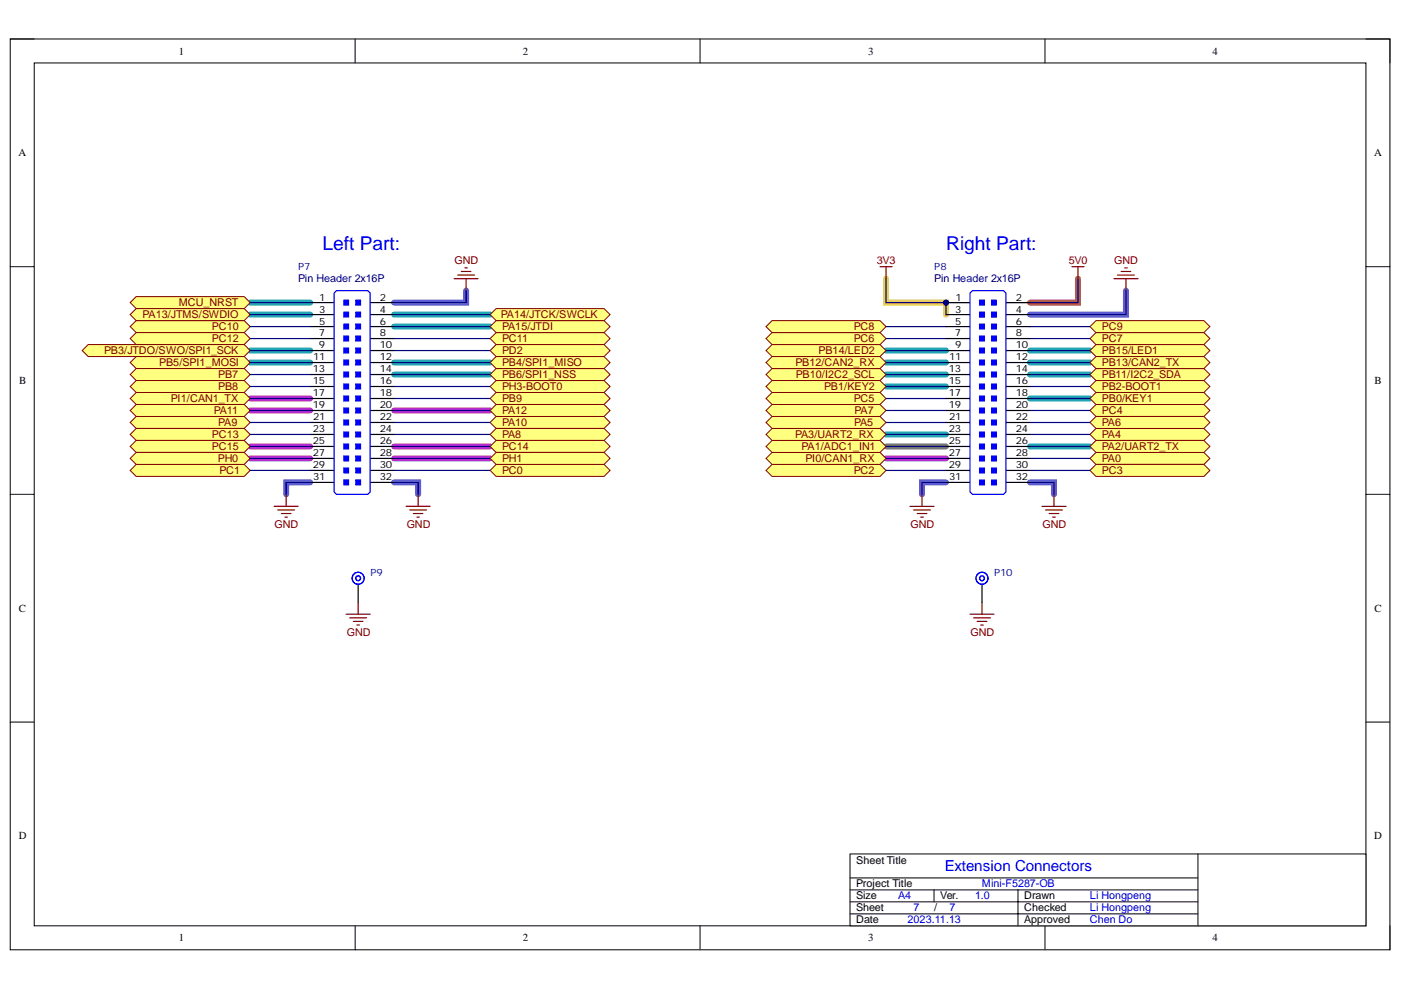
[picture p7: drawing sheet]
<svg xmlns="http://www.w3.org/2000/svg" width="297mm" height="210mm" viewBox="0 0 297 210" stroke-linecap="round" stroke-linejoin="round" font-family="sans-serif">
<path d="M2.2 8.3h292.5v193.1h-292.5z" fill="none" stroke="#000" stroke-width=".21"/>
<path d="M7.3 13.3h282.3v183h-282.3z" fill-rule="evenodd" fill="#fff"/>
<g fill="none" stroke="#000" stroke-width=".21">
<path d="M2.2 8.3h5.1M7.3 13.3h282.3v183h-282.3zM75.3 8.3v5M148.4 8.3v5M221.6 8.3v5M289.6 8.3h5.1v5M2.2 56.5h5.1M289.6 56.5h5.1M2.2 104.8h5.1M289.6 104.8h5.1M2.2 153.1h5.1M289.6 153.1h5.1"/>
<path d="M75.3 196.3v5.1M148.4 196.3v5.1M221.6 196.3v5.1M294.7 196.3v5.1"/>
</g>
<path d="M228.5 59.1v5.1h-10.1" fill="none" stroke="#f53b57" stroke-width="1.3"/>
<path d="M53 97.2h12.8M53 94.7h12.8M53 87h12.8M53 84.5h12.8M83.6 97.2h20.3M83.6 94.7h20.3M83.6 87h20.3M187.9 97.2h12.7" fill="none" stroke="#be2edd" stroke-width="1.3"/>
<g fill="none" stroke="#22a6b3" stroke-width="1.3">
<path d="M53 76.9h12.8M53 74.3h12.8M53 66.7h12.8M53 64.2h12.8M83.6 76.9h20.3M83.6 66.7h20.3M83.6 79.4h20.3M83.6 69.2h20.3M187.9 76.9h12.7M187.9 74.3h12.7M187.9 79.4h12.7M218.4 76.9h12.7"/>
<path d="M218.4 74.3h12.7M218.4 79.4h12.7M187.9 92.1h12.7M187.9 81.9h12.7M218.4 94.7h12.7M218.4 84.5h12.7"/>
</g>
<path d="M98.8 61.6v2.6h-15.2M238.7 61.6v5.1h-20.3M65.8 102.3h-5.1v2.5M83.6 102.3h5v2.5M200.6 102.3h-5.1v2.5M218.4 102.3h5.1v2.5" fill="none" stroke="#575fcf" stroke-width="1.3"/>
<path d="M187.9 94.7h12.7" fill="none" stroke="#6ab04c" stroke-width="1.3"/>
<path d="M187.9 59.1v5.1h12.7v2.5" fill="none" stroke="#f9ca24" stroke-width="1.3"/>
<path d="M180.2 181.1h109.4v15.2h-109.4z" fill-rule="evenodd" fill="#fff"/>
<path d="M180.2 181.1h109.4v15.2h-109.4zM180.2 193.8h73.8M180.2 188.7h73.8M180.2 191.2h73.8M180.2 186.1h73.8M198 188.7v2.5M215.8 188.7v7.6M254 181.1v15.2" fill="none" stroke="#000" stroke-width=".21"/>
<path d="M163.7 88.3h22.9l1.3 1.3-1.3 1.2h-22.9l-1.3-1.2z" fill-rule="evenodd" fill="#ffff80"/>
<path d="M163.7 88.3h22.9l1.3 1.3-1.3 1.2h-22.9l-1.3-1.2z" fill="none" stroke="#800000" stroke-width=".21"/>
<path d="M163.7 98.5h22.9l1.3 1.2-1.3 1.3h-22.9l-1.3-1.3z" fill-rule="evenodd" fill="#ffff80"/>
<path d="M163.7 98.5h22.9l1.3 1.2-1.3 1.3h-22.9l-1.3-1.3z" fill="none" stroke="#800000" stroke-width=".21"/>
<path d="M162.4 97.2l1.3-1.3h22.9l1.3 1.3-1.3 1.3h-22.9z" fill-rule="evenodd" fill="#ffff80"/>
<path d="M162.4 97.2l1.3-1.3h22.9l1.3 1.3-1.3 1.3h-22.9z" fill="none" stroke="#800000" stroke-width=".21"/>
<path d="M162.4 71.8l1.3-1.3h22.9l1.3 1.3-1.3 1.3h-22.9z" fill-rule="evenodd" fill="#ffff80"/>
<path d="M162.4 71.8l1.3-1.3h22.9l1.3 1.3-1.3 1.3h-22.9z" fill="none" stroke="#800000" stroke-width=".21"/>
<path d="M163.7 83.2h22.9l1.3 1.3-1.3 1.3h-22.9l-1.3-1.3z" fill-rule="evenodd" fill="#ffff80"/>
<path d="M163.7 83.2h22.9l1.3 1.3-1.3 1.3h-22.9l-1.3-1.3z" fill="none" stroke="#800000" stroke-width=".21"/>
<path d="M162.4 87l1.3-1.2h22.9l1.3 1.2-1.3 1.3h-22.9z" fill-rule="evenodd" fill="#ffff80"/>
<path d="M162.4 87l1.3-1.2h22.9l1.3 1.2-1.3 1.3h-22.9z" fill="none" stroke="#800000" stroke-width=".21"/>
<path d="M231.1 97.2l1.3-1.3h22.9l1.2 1.3-1.2 1.3h-22.9z" fill-rule="evenodd" fill="#ffff80"/>
<path d="M231.1 97.2l1.3-1.3h22.9l1.2 1.3-1.2 1.3h-22.9z" fill="none" stroke="#800000" stroke-width=".21"/>
<path d="M231.1 92.1l1.3-1.3h22.9l1.2 1.3-1.2 1.3h-22.9z" fill-rule="evenodd" fill="#ffff80"/>
<path d="M231.1 92.1l1.3-1.3h22.9l1.2 1.3-1.2 1.3h-22.9z" fill="none" stroke="#800000" stroke-width=".21"/>
<path d="M232.4 98.5h22.9l1.2 1.2-1.2 1.3h-22.9l-1.3-1.3z" fill-rule="evenodd" fill="#ffff80"/>
<path d="M232.4 98.5h22.9l1.2 1.2-1.2 1.3h-22.9l-1.3-1.3z" fill="none" stroke="#800000" stroke-width=".21"/>
<path d="M231.1 71.8l1.3-1.3h22.9l1.2 1.3-1.2 1.3h-22.9z" fill-rule="evenodd" fill="#ffff80"/>
<path d="M231.1 71.8l1.3-1.3h22.9l1.2 1.3-1.2 1.3h-22.9z" fill="none" stroke="#800000" stroke-width=".21"/>
<path d="M231.1 87l1.3-1.2h22.9l1.2 1.2-1.2 1.3h-22.9z" fill-rule="evenodd" fill="#ffff80"/>
<path d="M231.1 87l1.3-1.2h22.9l1.2 1.2-1.2 1.3h-22.9z" fill="none" stroke="#800000" stroke-width=".21"/>
<path d="M232.4 88.3h22.9l1.2 1.3-1.2 1.2h-22.9l-1.3-1.2z" fill-rule="evenodd" fill="#ffff80"/>
<path d="M232.4 88.3h22.9l1.2 1.3-1.2 1.2h-22.9l-1.3-1.2z" fill="none" stroke="#800000" stroke-width=".21"/>
<path d="M186.6 56.5h2.5M187.9 56.5v2.6M236.2 59.1h5.1M236.9 58.3h3.6M237.7 57.6h2M238.5 56.8h.5M238.7 59.1v2.5" fill="none" stroke="#800000" stroke-width=".25"/>
<path d="M163.7 93.4h22.9l1.3 1.3-1.3 1.2h-22.9l-1.3-1.2z" fill-rule="evenodd" fill="#ffff80"/>
<path d="M163.7 93.4h22.9l1.3 1.3-1.3 1.2h-22.9l-1.3-1.2z" fill="none" stroke="#800000" stroke-width=".21"/>
<path d="M231.1 81.9l1.3-1.2h22.9l1.2 1.2-1.2 1.3h-22.9z" fill-rule="evenodd" fill="#ffff80"/>
<path d="M231.1 81.9l1.3-1.2h22.9l1.2 1.2-1.2 1.3h-22.9z" fill="none" stroke="#800000" stroke-width=".21"/>
<path d="M96.3 59.1h5.1M97 58.3h3.6M97.8 57.6h2M98.6 56.8h.5M98.8 59.1v2.5" fill="none" stroke="#800000" stroke-width=".25"/>
<path d="M27.6 64.2l1.3-1.3h22.9l1.2 1.3-1.2 1.2h-22.9z" fill-rule="evenodd" fill="#ffff80"/>
<path d="M27.6 64.2l1.3-1.3h22.9l1.2 1.3-1.2 1.2h-22.9z" fill="none" stroke="#800000" stroke-width=".21"/>
<path d="M105.2 88.3h22.9l1.2 1.3-1.2 1.2h-22.9l-1.3-1.2z" fill-rule="evenodd" fill="#ffff80"/>
<path d="M105.2 88.3h22.9l1.2 1.3-1.2 1.2h-22.9l-1.3-1.2z" fill="none" stroke="#800000" stroke-width=".21"/>
<path d="M105.2 85.8h22.9l1.2 1.2-1.2 1.3h-22.9l-1.3-1.3z" fill-rule="evenodd" fill="#ffff80"/>
<path d="M105.2 85.8h22.9l1.2 1.2-1.2 1.3h-22.9l-1.3-1.3z" fill="none" stroke="#800000" stroke-width=".21"/>
<path d="M105.2 83.2h22.9l1.2 1.3-1.2 1.3h-22.9l-1.3-1.3z" fill-rule="evenodd" fill="#ffff80"/>
<path d="M105.2 83.2h22.9l1.2 1.3-1.2 1.3h-22.9l-1.3-1.3z" fill="none" stroke="#800000" stroke-width=".21"/>
<path d="M103.9 81.9l1.3-1.2h22.9l1.2 1.2-1.2 1.3h-22.9z" fill-rule="evenodd" fill="#ffff80"/>
<path d="M103.9 81.9l1.3-1.2h22.9l1.2 1.2-1.2 1.3h-22.9z" fill="none" stroke="#800000" stroke-width=".21"/>
<path d="M103.9 71.8l1.3-1.3h22.9l1.2 1.3-1.2 1.3h-22.9z" fill-rule="evenodd" fill="#ffff80"/>
<path d="M103.9 71.8l1.3-1.3h22.9l1.2 1.3-1.2 1.3h-22.9z" fill="none" stroke="#800000" stroke-width=".21"/>
<path d="M103.9 74.3l1.3-1.2h22.9l1.2 1.2-1.2 1.3h-22.9z" fill-rule="evenodd" fill="#ffff80"/>
<path d="M103.9 74.3l1.3-1.2h22.9l1.2 1.2-1.2 1.3h-22.9z" fill="none" stroke="#800000" stroke-width=".21"/>
<path d="M28.9 88.3h22.9l1.2 1.3-1.2 1.2h-22.9l-1.3-1.2z" fill-rule="evenodd" fill="#ffff80"/>
<path d="M28.9 88.3h22.9l1.2 1.3-1.2 1.2h-22.9l-1.3-1.2z" fill="none" stroke="#800000" stroke-width=".21"/>
<path d="M28.9 85.8h22.9l1.2 1.2-1.2 1.3h-22.9l-1.3-1.3z" fill-rule="evenodd" fill="#ffff80"/>
<path d="M28.9 85.8h22.9l1.2 1.2-1.2 1.3h-22.9l-1.3-1.3z" fill="none" stroke="#800000" stroke-width=".21"/>
<path d="M28.9 83.2h22.9l1.2 1.3-1.2 1.3h-22.9l-1.3-1.3z" fill-rule="evenodd" fill="#ffff80"/>
<path d="M28.9 83.2h22.9l1.2 1.3-1.2 1.3h-22.9l-1.3-1.3z" fill="none" stroke="#800000" stroke-width=".21"/>
<path d="M27.6 69.2l1.3-1.2h22.9l1.2 1.2-1.2 1.3h-22.9z" fill-rule="evenodd" fill="#ffff80"/>
<path d="M27.6 69.2l1.3-1.2h22.9l1.2 1.2-1.2 1.3h-22.9z" fill="none" stroke="#800000" stroke-width=".21"/>
<path d="M27.6 71.8l1.3-1.3h22.9l1.2 1.3-1.2 1.3h-22.9z" fill-rule="evenodd" fill="#ffff80"/>
<path d="M27.6 71.8l1.3-1.3h22.9l1.2 1.3-1.2 1.3h-22.9z" fill="none" stroke="#800000" stroke-width=".21"/>
<path d="M105.2 90.8h22.9l1.2 1.3-1.2 1.3h-22.9l-1.3-1.3z" fill-rule="evenodd" fill="#ffff80"/>
<path d="M105.2 90.8h22.9l1.2 1.3-1.2 1.3h-22.9l-1.3-1.3z" fill="none" stroke="#800000" stroke-width=".21"/>
<path d="M28.9 90.8h22.9l1.2 1.3-1.2 1.3h-22.9l-1.3-1.3z" fill-rule="evenodd" fill="#ffff80"/>
<path d="M28.9 90.8h22.9l1.2 1.3-1.2 1.3h-22.9l-1.3-1.3z" fill="none" stroke="#800000" stroke-width=".21"/>
<path d="M105.2 98.5h22.9l1.2 1.2-1.2 1.3h-22.9l-1.3-1.3z" fill-rule="evenodd" fill="#ffff80"/>
<path d="M105.2 98.5h22.9l1.2 1.2-1.2 1.3h-22.9l-1.3-1.3z" fill="none" stroke="#800000" stroke-width=".21"/>
<path d="M28.9 98.5h22.9l1.2 1.2-1.2 1.3h-22.9l-1.3-1.3z" fill-rule="evenodd" fill="#ffff80"/>
<path d="M28.9 98.5h22.9l1.2 1.2-1.2 1.3h-22.9l-1.3-1.3z" fill="none" stroke="#800000" stroke-width=".21"/>
<g fill="none" stroke="#800000" stroke-width=".25">
<path d="M227.3 56.5h2.5M228.5 56.5v2.6M58.1 107.4h5.1M58.9 108.1h3.6M59.7 108.9h2M60.4 109.6h.5M60.7 104.8v2.6M86.1 107.4h5.1M86.9 108.1h3.5M87.6 108.9h2.1M88.4 109.6h.5M88.6 104.8v2.6"/>
<path d="M192.9 107.4h5.1M193.7 108.1h3.6M194.5 108.9h2M195.2 109.6h.5M195.5 104.8v2.6M220.9 107.4h5.1M221.7 108.1h3.5M222.4 108.9h2.1M223.2 109.6h.5M223.5 104.8v2.6M73.4 130.2h5.1M74.2 131h3.5"/>
<path d="M74.9 131.8h2.1M75.7 132.5h.5M75.9 127.7v2.5M205.7 130.2h5M206.4 131h3.6M207.2 131.8h2M207.9 132.5h.6M208.2 127.7v2.5"/>
</g>
<path d="M162.4 69.2l1.3-1.2h22.9l1.3 1.2-1.3 1.3h-22.9z" fill-rule="evenodd" fill="#ffff80"/>
<path d="M162.4 69.2l1.3-1.2h22.9l1.3 1.2-1.3 1.3h-22.9z" fill="none" stroke="#800000" stroke-width=".21"/>
<path d="M231.1 69.2l1.3-1.2h22.9l1.2 1.2-1.2 1.3h-22.9z" fill-rule="evenodd" fill="#ffff80"/>
<path d="M231.1 69.2l1.3-1.2h22.9l1.2 1.2-1.2 1.3h-22.9z" fill="none" stroke="#800000" stroke-width=".21"/>
<path d="M162.4 74.3l1.3-1.2h22.9l1.3 1.2-1.3 1.3h-22.9z" fill-rule="evenodd" fill="#ffff80"/>
<path d="M162.4 74.3l1.3-1.2h22.9l1.3 1.2-1.3 1.3h-22.9z" fill="none" stroke="#800000" stroke-width=".21"/>
<path d="M231.1 74.3l1.3-1.2h22.9l1.2 1.2-1.2 1.3h-22.9z" fill-rule="evenodd" fill="#ffff80"/>
<path d="M231.1 74.3l1.3-1.2h22.9l1.2 1.2-1.2 1.3h-22.9z" fill="none" stroke="#800000" stroke-width=".21"/>
<path d="M162.4 79.4l1.3-1.3h22.9l1.3 1.3-1.3 1.3h-22.9z" fill-rule="evenodd" fill="#ffff80"/>
<path d="M162.4 79.4l1.3-1.3h22.9l1.3 1.3-1.3 1.3h-22.9z" fill="none" stroke="#800000" stroke-width=".21"/>
<path d="M231.1 79.4l1.3-1.3h22.9l1.2 1.3-1.2 1.3h-22.9z" fill-rule="evenodd" fill="#ffff80"/>
<path d="M231.1 79.4l1.3-1.3h22.9l1.2 1.3-1.2 1.3h-22.9z" fill="none" stroke="#800000" stroke-width=".21"/>
<path d="M162.4 81.9l1.3-1.2h22.9l1.3 1.2-1.3 1.3h-22.9z" fill-rule="evenodd" fill="#ffff80"/>
<path d="M162.4 81.9l1.3-1.2h22.9l1.3 1.2-1.3 1.3h-22.9z" fill="none" stroke="#800000" stroke-width=".21"/>
<path d="M232.4 83.2h22.9l1.2 1.3-1.2 1.3h-22.9l-1.3-1.3z" fill-rule="evenodd" fill="#ffff80"/>
<path d="M232.4 83.2h22.9l1.2 1.3-1.2 1.3h-22.9l-1.3-1.3z" fill="none" stroke="#800000" stroke-width=".21"/>
<path d="M162.4 76.9l1.3-1.3h22.9l1.3 1.3-1.3 1.2h-22.9z" fill-rule="evenodd" fill="#ffff80"/>
<path d="M162.4 76.9l1.3-1.3h22.9l1.3 1.3-1.3 1.2h-22.9z" fill="none" stroke="#800000" stroke-width=".21"/>
<path d="M231.1 76.9l1.3-1.3h22.9l1.2 1.3-1.2 1.2h-22.9z" fill-rule="evenodd" fill="#ffff80"/>
<path d="M231.1 76.9l1.3-1.3h22.9l1.2 1.3-1.2 1.2h-22.9z" fill="none" stroke="#800000" stroke-width=".21"/>
<g fill="none" stroke="#000" stroke-width=".25">
<path d="M65.8 64.2h5M65.8 66.7h5M65.8 69.2h5M65.8 71.8h5M65.8 74.3h5M65.8 76.9h5M65.8 79.4h5M78.5 64.2h5.1M78.5 66.7h5.1M78.5 69.2h5.1M78.5 71.8h5.1M78.5 74.3h5.1"/>
<path d="M78.5 76.9h5.1M78.5 79.4h5.1M65.8 81.9h5M65.8 84.5h5M65.8 87h5M65.8 89.6h5M65.8 92.1h5M65.8 94.7h5M65.8 97.2h5M65.8 99.7h5M78.5 81.9h5.1M78.5 84.5h5.1"/>
<path d="M78.5 87h5.1M78.5 89.6h5.1M78.5 92.1h5.1M78.5 94.7h5.1M78.5 97.2h5.1M78.5 99.7h5.1M65.8 102.3h5M78.5 102.3h5.1"/>
</g>
<path d="M71.4 61.6h6.6l.5 .5v42.2l-.5 .5h-6.6l-.6-.5v-42.2z" fill-rule="evenodd" fill="#fff"/>
<path d="M71.4 61.6h6.6l.5 .5v42.2l-.5 .5h-6.6l-.6-.5v-42.2z" fill="none" stroke="#00f" stroke-width=".25"/>
<path d="M72.9 63.7h1v1h-1z" fill-rule="evenodd" fill="#00f"/>
<path d="M72.9 63.7h1v1h-1z" fill="none" stroke="#00f" stroke-width=".25"/>
<path d="M75.4 63.7h1v1h-1z" fill-rule="evenodd" fill="#00f"/>
<path d="M75.4 63.7h1v1h-1z" fill="none" stroke="#00f" stroke-width=".25"/>
<path d="M72.9 66.2h1v1h-1z" fill-rule="evenodd" fill="#00f"/>
<path d="M72.9 66.2h1v1h-1z" fill="none" stroke="#00f" stroke-width=".25"/>
<path d="M75.4 66.2h1v1h-1z" fill-rule="evenodd" fill="#00f"/>
<path d="M75.4 66.2h1v1h-1z" fill="none" stroke="#00f" stroke-width=".25"/>
<path d="M72.9 68.7h1v1h-1z" fill-rule="evenodd" fill="#00f"/>
<path d="M72.9 68.7h1v1h-1z" fill="none" stroke="#00f" stroke-width=".25"/>
<path d="M75.4 68.7h1v1h-1z" fill-rule="evenodd" fill="#00f"/>
<path d="M75.4 68.7h1v1h-1z" fill="none" stroke="#00f" stroke-width=".25"/>
<path d="M72.9 71.3h1v1h-1z" fill-rule="evenodd" fill="#00f"/>
<path d="M72.9 71.3h1v1h-1z" fill="none" stroke="#00f" stroke-width=".25"/>
<path d="M75.4 71.3h1v1h-1z" fill-rule="evenodd" fill="#00f"/>
<path d="M75.4 71.3h1v1h-1z" fill="none" stroke="#00f" stroke-width=".25"/>
<path d="M72.9 73.8h1v1h-1z" fill-rule="evenodd" fill="#00f"/>
<path d="M72.9 73.8h1v1h-1z" fill="none" stroke="#00f" stroke-width=".25"/>
<path d="M75.4 73.8h1v1h-1z" fill-rule="evenodd" fill="#00f"/>
<path d="M75.4 73.8h1v1h-1z" fill="none" stroke="#00f" stroke-width=".25"/>
<path d="M72.9 76.4h1v1h-1z" fill-rule="evenodd" fill="#00f"/>
<path d="M72.9 76.4h1v1h-1z" fill="none" stroke="#00f" stroke-width=".25"/>
<path d="M75.4 76.4h1v1h-1z" fill-rule="evenodd" fill="#00f"/>
<path d="M75.4 76.4h1v1h-1z" fill="none" stroke="#00f" stroke-width=".25"/>
<path d="M72.9 78.9h1v1h-1z" fill-rule="evenodd" fill="#00f"/>
<path d="M72.9 78.9h1v1h-1z" fill="none" stroke="#00f" stroke-width=".25"/>
<path d="M75.4 78.9h1v1h-1z" fill-rule="evenodd" fill="#00f"/>
<path d="M75.4 78.9h1v1h-1z" fill="none" stroke="#00f" stroke-width=".25"/>
<path d="M72.9 81.4h1v1.1h-1z" fill-rule="evenodd" fill="#00f"/>
<path d="M72.9 81.4h1v1.1h-1z" fill="none" stroke="#00f" stroke-width=".25"/>
<path d="M75.4 81.4h1v1.1h-1z" fill-rule="evenodd" fill="#00f"/>
<path d="M75.4 81.4h1v1.1h-1z" fill="none" stroke="#00f" stroke-width=".25"/>
<path d="M72.9 84h1v1h-1z" fill-rule="evenodd" fill="#00f"/>
<path d="M72.9 84h1v1h-1z" fill="none" stroke="#00f" stroke-width=".25"/>
<path d="M75.4 84h1v1h-1z" fill-rule="evenodd" fill="#00f"/>
<path d="M75.4 84h1v1h-1z" fill="none" stroke="#00f" stroke-width=".25"/>
<path d="M72.9 86.5h1v1h-1z" fill-rule="evenodd" fill="#00f"/>
<path d="M72.9 86.5h1v1h-1z" fill="none" stroke="#00f" stroke-width=".25"/>
<path d="M75.4 86.5h1v1h-1z" fill-rule="evenodd" fill="#00f"/>
<path d="M75.4 86.5h1v1h-1z" fill="none" stroke="#00f" stroke-width=".25"/>
<path d="M72.9 89.1h1v1h-1z" fill-rule="evenodd" fill="#00f"/>
<path d="M72.9 89.1h1v1h-1z" fill="none" stroke="#00f" stroke-width=".25"/>
<path d="M75.4 89.1h1v1h-1z" fill-rule="evenodd" fill="#00f"/>
<path d="M75.4 89.1h1v1h-1z" fill="none" stroke="#00f" stroke-width=".25"/>
<path d="M72.9 91.6h1v1h-1z" fill-rule="evenodd" fill="#00f"/>
<path d="M72.9 91.6h1v1h-1z" fill="none" stroke="#00f" stroke-width=".25"/>
<path d="M75.4 91.6h1v1h-1z" fill-rule="evenodd" fill="#00f"/>
<path d="M75.4 91.6h1v1h-1z" fill="none" stroke="#00f" stroke-width=".25"/>
<path d="M72.9 94.1h1v1.1h-1z" fill-rule="evenodd" fill="#00f"/>
<path d="M72.9 94.1h1v1.1h-1z" fill="none" stroke="#00f" stroke-width=".25"/>
<path d="M75.4 94.1h1v1.1h-1z" fill-rule="evenodd" fill="#00f"/>
<path d="M75.4 94.1h1v1.1h-1z" fill="none" stroke="#00f" stroke-width=".25"/>
<path d="M72.9 96.7h1v1h-1z" fill-rule="evenodd" fill="#00f"/>
<path d="M72.9 96.7h1v1h-1z" fill="none" stroke="#00f" stroke-width=".25"/>
<path d="M75.4 96.7h1v1h-1z" fill-rule="evenodd" fill="#00f"/>
<path d="M75.4 96.7h1v1h-1z" fill="none" stroke="#00f" stroke-width=".25"/>
<path d="M72.9 99.2h1v1h-1z" fill-rule="evenodd" fill="#00f"/>
<path d="M72.9 99.2h1v1h-1z" fill="none" stroke="#00f" stroke-width=".25"/>
<path d="M75.4 99.2h1v1h-1z" fill-rule="evenodd" fill="#00f"/>
<path d="M75.4 99.2h1v1h-1z" fill="none" stroke="#00f" stroke-width=".25"/>
<path d="M72.9 101.8h1v1h-1z" fill-rule="evenodd" fill="#00f"/>
<path d="M72.9 101.8h1v1h-1z" fill="none" stroke="#00f" stroke-width=".25"/>
<path d="M75.4 101.8h1v1h-1z" fill-rule="evenodd" fill="#00f"/>
<path d="M75.4 101.8h1v1h-1z" fill="none" stroke="#00f" stroke-width=".25"/>
<circle cx="200.6" cy="64.2" r=".51" fill="#000080"/>
<circle cx="200.6" cy="64.2" r=".51" fill="none" stroke="#000080" stroke-width=".21"/>
<path d="M200.6 64.2h5.1" fill="none" stroke="#000" stroke-width=".25"/>
<circle cx="200.6" cy="64.2" r=".51" fill="#000080"/>
<circle cx="200.6" cy="64.2" r=".51" fill="none" stroke="#000080" stroke-width=".21"/>
<g fill="none" stroke="#000" stroke-width=".25">
<path d="M200.6 66.7h5.1M200.6 69.2h5.1M200.6 71.8h5.1M200.6 74.3h5.1M200.6 76.9h5.1M200.6 79.4h5.1M213.3 64.2h5.1M213.3 66.7h5.1M213.3 69.2h5.1M213.3 71.8h5.1M213.3 74.3h5.1M213.3 76.9h5.1"/>
<path d="M213.3 79.4h5.1M200.6 81.9h5.1M200.6 84.5h5.1M200.6 87h5.1M200.6 89.6h5.1M200.6 92.1h5.1M200.6 94.7h5.1M200.6 97.2h5.1M200.6 99.7h5.1M213.3 81.9h5.1M213.3 84.5h5.1M213.3 87h5.1"/>
<path d="M213.3 89.6h5.1M213.3 92.1h5.1M213.3 94.7h5.1M213.3 97.2h5.1M213.3 99.7h5.1M200.6 102.3h5.1M213.3 102.3h5.1"/>
</g>
<path d="M206.2 61.6h6.6l.5 .5v42.2l-.5 .5h-6.6l-.5-.5v-42.2z" fill-rule="evenodd" fill="#fff"/>
<path d="M206.2 61.6h6.6l.5 .5v42.2l-.5 .5h-6.6l-.5-.5v-42.2z" fill="none" stroke="#00f" stroke-width=".25"/>
<path d="M207.7 63.7h1v1h-1z" fill-rule="evenodd" fill="#00f"/>
<path d="M207.7 63.7h1v1h-1z" fill="none" stroke="#00f" stroke-width=".25"/>
<path d="M210.2 63.7h1.1v1h-1.1z" fill-rule="evenodd" fill="#00f"/>
<path d="M210.2 63.7h1.1v1h-1.1z" fill="none" stroke="#00f" stroke-width=".25"/>
<path d="M207.7 66.2h1v1h-1z" fill-rule="evenodd" fill="#00f"/>
<path d="M207.7 66.2h1v1h-1z" fill="none" stroke="#00f" stroke-width=".25"/>
<path d="M210.2 66.2h1.1v1h-1.1z" fill-rule="evenodd" fill="#00f"/>
<path d="M210.2 66.2h1.1v1h-1.1z" fill="none" stroke="#00f" stroke-width=".25"/>
<path d="M207.7 68.7h1v1.1h-1z" fill-rule="evenodd" fill="#00f"/>
<path d="M207.7 68.7h1v1.1h-1z" fill="none" stroke="#00f" stroke-width=".25"/>
<path d="M210.2 68.7h1.1v1.1h-1.1z" fill-rule="evenodd" fill="#00f"/>
<path d="M210.2 68.7h1.1v1.1h-1.1z" fill="none" stroke="#00f" stroke-width=".25"/>
<path d="M207.7 71.3h1v1h-1z" fill-rule="evenodd" fill="#00f"/>
<path d="M207.7 71.3h1v1h-1z" fill="none" stroke="#00f" stroke-width=".25"/>
<path d="M210.2 71.3h1.1v1h-1.1z" fill-rule="evenodd" fill="#00f"/>
<path d="M210.2 71.3h1.1v1h-1.1z" fill="none" stroke="#00f" stroke-width=".25"/>
<path d="M207.7 73.8h1v1h-1z" fill-rule="evenodd" fill="#00f"/>
<path d="M207.7 73.8h1v1h-1z" fill="none" stroke="#00f" stroke-width=".25"/>
<path d="M210.2 73.8h1.1v1h-1.1z" fill-rule="evenodd" fill="#00f"/>
<path d="M210.2 73.8h1.1v1h-1.1z" fill="none" stroke="#00f" stroke-width=".25"/>
<path d="M207.7 76.4h1v1h-1z" fill-rule="evenodd" fill="#00f"/>
<path d="M207.7 76.4h1v1h-1z" fill="none" stroke="#00f" stroke-width=".25"/>
<path d="M210.2 76.4h1.1v1h-1.1z" fill-rule="evenodd" fill="#00f"/>
<path d="M210.2 76.4h1.1v1h-1.1z" fill="none" stroke="#00f" stroke-width=".25"/>
<path d="M207.7 78.9h1v1h-1z" fill-rule="evenodd" fill="#00f"/>
<path d="M207.7 78.9h1v1h-1z" fill="none" stroke="#00f" stroke-width=".25"/>
<path d="M210.2 78.9h1.1v1h-1.1z" fill-rule="evenodd" fill="#00f"/>
<path d="M210.2 78.9h1.1v1h-1.1z" fill="none" stroke="#00f" stroke-width=".25"/>
<path d="M207.7 81.4h1v1.1h-1z" fill-rule="evenodd" fill="#00f"/>
<path d="M207.7 81.4h1v1.1h-1z" fill="none" stroke="#00f" stroke-width=".25"/>
<path d="M210.2 81.4h1.1v1.1h-1.1z" fill-rule="evenodd" fill="#00f"/>
<path d="M210.2 81.4h1.1v1.1h-1.1z" fill="none" stroke="#00f" stroke-width=".25"/>
<path d="M207.7 84h1v1h-1z" fill-rule="evenodd" fill="#00f"/>
<path d="M207.7 84h1v1h-1z" fill="none" stroke="#00f" stroke-width=".25"/>
<path d="M210.2 84h1.1v1h-1.1z" fill-rule="evenodd" fill="#00f"/>
<path d="M210.2 84h1.1v1h-1.1z" fill="none" stroke="#00f" stroke-width=".25"/>
<path d="M207.7 86.5h1v1h-1z" fill-rule="evenodd" fill="#00f"/>
<path d="M207.7 86.5h1v1h-1z" fill="none" stroke="#00f" stroke-width=".25"/>
<path d="M210.2 86.5h1.1v1h-1.1z" fill-rule="evenodd" fill="#00f"/>
<path d="M210.2 86.5h1.1v1h-1.1z" fill="none" stroke="#00f" stroke-width=".25"/>
<path d="M207.7 89.1h1v1h-1z" fill-rule="evenodd" fill="#00f"/>
<path d="M207.7 89.1h1v1h-1z" fill="none" stroke="#00f" stroke-width=".25"/>
<path d="M210.2 89.1h1.1v1h-1.1z" fill-rule="evenodd" fill="#00f"/>
<path d="M210.2 89.1h1.1v1h-1.1z" fill="none" stroke="#00f" stroke-width=".25"/>
<path d="M207.7 91.6h1v1h-1z" fill-rule="evenodd" fill="#00f"/>
<path d="M207.7 91.6h1v1h-1z" fill="none" stroke="#00f" stroke-width=".25"/>
<path d="M210.2 91.6h1.1v1h-1.1z" fill-rule="evenodd" fill="#00f"/>
<path d="M210.2 91.6h1.1v1h-1.1z" fill="none" stroke="#00f" stroke-width=".25"/>
<path d="M207.7 94.1h1v1.1h-1z" fill-rule="evenodd" fill="#00f"/>
<path d="M207.7 94.1h1v1.1h-1z" fill="none" stroke="#00f" stroke-width=".25"/>
<path d="M210.2 94.1h1.1v1.1h-1.1z" fill-rule="evenodd" fill="#00f"/>
<path d="M210.2 94.1h1.1v1.1h-1.1z" fill="none" stroke="#00f" stroke-width=".25"/>
<path d="M207.7 96.7h1v1h-1z" fill-rule="evenodd" fill="#00f"/>
<path d="M207.7 96.7h1v1h-1z" fill="none" stroke="#00f" stroke-width=".25"/>
<path d="M210.2 96.7h1.1v1h-1.1z" fill-rule="evenodd" fill="#00f"/>
<path d="M210.2 96.7h1.1v1h-1.1z" fill="none" stroke="#00f" stroke-width=".25"/>
<path d="M207.7 99.2h1v1.1h-1z" fill-rule="evenodd" fill="#00f"/>
<path d="M207.7 99.2h1v1.1h-1z" fill="none" stroke="#00f" stroke-width=".25"/>
<path d="M210.2 99.2h1.1v1.1h-1.1z" fill-rule="evenodd" fill="#00f"/>
<path d="M210.2 99.2h1.1v1.1h-1.1z" fill="none" stroke="#00f" stroke-width=".25"/>
<path d="M207.7 101.8h1v1h-1z" fill-rule="evenodd" fill="#00f"/>
<path d="M207.7 101.8h1v1h-1z" fill="none" stroke="#00f" stroke-width=".25"/>
<path d="M210.2 101.8h1.1v1h-1.1z" fill-rule="evenodd" fill="#00f"/>
<g fill="none" stroke="#00f" stroke-width=".25">
<path d="M210.2 101.8h1.1v1h-1.1z"/>
<circle cx="75.9" cy="122.6" r=".51"/>
<circle cx="75.9" cy="122.6" r="1.27"/>
<circle cx="208.2" cy="122.6" r="1.27"/>
<circle cx="208.2" cy="122.6" r=".51"/>
</g>
<path d="M75.9 123.9v3.8M208.2 123.9v3.8" fill="none" stroke="#000" stroke-width=".25"/>
<path d="M232.4 93.4h22.9l1.2 1.3-1.2 1.2h-22.9l-1.3-1.2z" fill-rule="evenodd" fill="#ffff80"/>
<path d="M232.4 93.4h22.9l1.2 1.3-1.2 1.2h-22.9l-1.3-1.2z" fill="none" stroke="#800000" stroke-width=".21"/>
<path d="M162.4 92.1l1.3-1.3h22.9l1.3 1.3-1.3 1.3h-22.9z" fill-rule="evenodd" fill="#ffff80"/>
<path d="M162.4 92.1l1.3-1.3h22.9l1.3 1.3-1.3 1.3h-22.9z" fill="none" stroke="#800000" stroke-width=".21"/>
<path d="M105.2 93.4h22.9l1.2 1.3-1.2 1.2h-22.9l-1.3-1.2z" fill-rule="evenodd" fill="#ffff80"/>
<path d="M105.2 93.4h22.9l1.2 1.3-1.2 1.2h-22.9l-1.3-1.2z" fill="none" stroke="#800000" stroke-width=".21"/>
<path d="M28.9 93.4h22.9l1.2 1.3-1.2 1.2h-22.9l-1.3-1.2z" fill-rule="evenodd" fill="#ffff80"/>
<path d="M28.9 93.4h22.9l1.2 1.3-1.2 1.2h-22.9l-1.3-1.2z" fill="none" stroke="#800000" stroke-width=".21"/>
<path d="M105.2 95.9h22.9l1.2 1.3-1.2 1.3h-22.9l-1.3-1.3z" fill-rule="evenodd" fill="#ffff80"/>
<path d="M105.2 95.9h22.9l1.2 1.3-1.2 1.3h-22.9l-1.3-1.3z" fill="none" stroke="#800000" stroke-width=".21"/>
<path d="M28.9 95.9h22.9l1.2 1.3-1.2 1.3h-22.9l-1.3-1.3z" fill-rule="evenodd" fill="#ffff80"/>
<path d="M28.9 95.9h22.9l1.2 1.3-1.2 1.3h-22.9l-1.3-1.3z" fill="none" stroke="#800000" stroke-width=".21"/>
<path d="M17.4 74.3l1.3-1.2h33.1l1.2 1.2-1.2 1.3h-33.1z" fill-rule="evenodd" fill="#ffff80"/>
<path d="M17.4 74.3l1.3-1.2h33.1l1.2 1.2-1.2 1.3h-33.1z" fill="none" stroke="#800000" stroke-width=".21"/>
<path d="M103.9 69.2l1.3-1.2h22.9l1.2 1.2-1.2 1.3h-22.9z" fill-rule="evenodd" fill="#ffff80"/>
<path d="M103.9 69.2l1.3-1.2h22.9l1.2 1.2-1.2 1.3h-22.9z" fill="none" stroke="#800000" stroke-width=".21"/>
<path d="M27.6 66.7l1.3-1.3h22.9l1.2 1.3-1.2 1.3h-22.9z" fill-rule="evenodd" fill="#ffff80"/>
<path d="M27.6 66.7l1.3-1.3h22.9l1.2 1.3-1.2 1.3h-22.9z" fill="none" stroke="#800000" stroke-width=".21"/>
<path d="M103.9 66.7l1.3-1.3h22.9l1.2 1.3-1.2 1.3h-22.9z" fill-rule="evenodd" fill="#ffff80"/>
<path d="M103.9 66.7l1.3-1.3h22.9l1.2 1.3-1.2 1.3h-22.9z" fill="none" stroke="#800000" stroke-width=".21"/>
<path d="M103.9 79.4l1.3-1.3h22.9l1.2 1.3-1.2 1.3h-22.9z" fill-rule="evenodd" fill="#ffff80"/>
<path d="M103.9 79.4l1.3-1.3h22.9l1.2 1.3-1.2 1.3h-22.9z" fill="none" stroke="#800000" stroke-width=".21"/>
<path d="M27.6 76.9l1.3-1.3h22.9l1.2 1.3-1.2 1.2h-22.9z" fill-rule="evenodd" fill="#ffff80"/>
<path d="M27.6 76.9l1.3-1.3h22.9l1.2 1.3-1.2 1.2h-22.9z" fill="none" stroke="#800000" stroke-width=".21"/>
<path d="M103.9 76.9l1.3-1.3h22.9l1.2 1.3-1.2 1.2h-22.9z" fill-rule="evenodd" fill="#ffff80"/>
<path d="M103.9 76.9l1.3-1.3h22.9l1.2 1.3-1.2 1.2h-22.9z" fill="none" stroke="#800000" stroke-width=".21"/>
<path d="M27.6 79.4l1.3-1.3h22.9l1.2 1.3-1.2 1.3h-22.9z" fill-rule="evenodd" fill="#ffff80"/>
<path d="M27.6 79.4l1.3-1.3h22.9l1.2 1.3-1.2 1.3h-22.9z" fill="none" stroke="#800000" stroke-width=".21"/>
<path d="M27.6 81.9l1.3-1.2h22.9l1.2 1.2-1.2 1.3h-22.9z" fill-rule="evenodd" fill="#ffff80"/>
<path d="M27.6 81.9l1.3-1.2h22.9l1.2 1.2-1.2 1.3h-22.9z" fill="none" stroke="#800000" stroke-width=".21"/>
<g fill="none" stroke="#000080" stroke-width=".25">
<path d="M187.9 59.1v5.1h12.7v2.5M228.5 59.1v5.1h-10.1M53 79.4h12.8M53 76.9h12.8M53 74.3h12.8M53 71.8h12.8M53 69.2h12.8M53 66.7h12.8M53 64.2h12.8M83.6 79.4h20.3M83.6 76.9h20.3M83.6 74.3h20.3"/>
<path d="M83.6 71.8h20.3M83.6 69.2h20.3M83.6 66.7h20.3M98.8 61.6v2.6h-15.2M187.9 79.4h12.7M187.9 76.9h12.7M187.9 74.3h12.7M187.9 71.8h12.7M187.9 69.2h12.7M53 99.7h12.8M53 97.2h12.8M53 94.7h12.8"/>
<path d="M53 92.1h12.8M53 89.6h12.8M53 87h12.8M53 84.5h12.8M53 81.9h12.8M83.6 99.7h20.3M83.6 97.2h20.3M83.6 94.7h20.3M83.6 92.1h20.3M83.6 89.6h20.3M83.6 87h20.3M83.6 84.5h20.3"/>
<path d="M83.6 81.9h20.3M187.9 99.7h12.7M187.9 97.2h12.7M187.9 94.7h12.7M187.9 92.1h12.7M187.9 89.6h12.7M187.9 87h12.7M187.9 84.5h12.7M187.9 81.9h12.7M65.8 102.3h-5.1v2.5M83.6 102.3h5v2.5"/>
</g>
<circle cx="200.6" cy="64.2" r=".51" fill="#000080"/>
<circle cx="200.6" cy="64.2" r=".51" fill="none" stroke="#000080" stroke-width=".21"/>
<g fill="none" stroke="#000080" stroke-width=".25">
<path d="M218.4 79.4h12.7M218.4 76.9h12.7M218.4 74.3h12.7M218.4 71.8h12.7M218.4 69.2h12.7M238.7 61.6v5.1h-20.3M218.4 99.7h12.7M218.4 97.2h12.7M218.4 94.7h12.7M218.4 92.1h12.7M218.4 89.6h12.7M218.4 87h12.7"/>
<path d="M218.4 84.5h12.7M218.4 81.9h12.7M200.6 102.3h-5.1v2.5M218.4 102.3h5.1v2.5"/>
</g>
<g font-size="4.1" fill="#00f">
<text x="68.4" y="53.1">Left Part:</text>
<text x="200.6" y="53.1">Right Part:</text>
</g>
<text font-size="3.2" fill="#00f" x="200.3" y="184.7">Extension Connectors</text>
<g font-size="2.3">
<text x="37.9" y="11.6">1</text>
<text x="110.9" y="11.6">2</text>
<text x="184" y="11.6">3</text>
<text x="257.1" y="11.6">4</text>
<text x="3.9" y="33.1">A</text>
<text x="291.3" y="33.1">A</text>
<text x="4.1" y="81.4">B</text>
<text x="291.4" y="81.4">B</text>
<text x="4" y="129.7">C</text>
<text x="291.4" y="129.7">C</text>
<text x="4" y="177.9">D</text>
<text x="291.3" y="177.9">D</text>
<text x="181.5" y="183.1">Sheet Title</text>
<text x="181.5" y="188.2">Project Title</text>
<text x="181.5" y="190.7">Size</text>
<text x="199.4" y="190.7">Ver.</text>
<text x="217.1" y="190.7">Drawn</text>
<text x="181.5" y="193.2">Sheet</text>
<text x="181.5" y="195.8">Date</text>
<text x="198.1" y="193.2">/</text>
<text x="217.1" y="195.8">Approved</text>
<text x="217.1" y="193.2">Checked</text>
<text x="37.9" y="199.6">1</text>
<text x="110.9" y="199.6">2</text>
<text x="184" y="199.6">3</text>
<text x="257.1" y="199.6">4</text>
</g>
<g font-size="2.3" fill="#000080">
<text x="63.2" y="59.8">Pin Header 2x16P</text>
<text x="198.1" y="59.8">Pin Header 2x16P</text>
</g>
<g font-size="2.3" fill="#800000">
<text x="96.4" y="56">GND</text>
<text x="185.9" y="56">3V3</text>
<text x="226.6" y="56">5V0</text>
<text x="236.3" y="56">GND</text>
<text x="37.9" y="64.9">MCU_NRST</text>
<text x="30.2" y="67.5">PA13/JTMS/SWDIO</text>
<text x="44.9" y="70">PC10</text>
<text x="106.2" y="67.5">PA14/JTCK/SWCLK</text>
<text x="106.5" y="70">PA15/JTDI</text>
<text x="181" y="70">PC8</text>
<text x="233.6" y="70">PC9</text>
<text x="22.1" y="75.1">PB3/JTDO/SWO/SPI1_SCK</text>
<text x="33.8" y="77.6">PB5/SPI1_MOSI</text>
<text x="44.9" y="72.5">PC12</text>
<text x="106.5" y="72.5">PC11</text>
<text x="106.5" y="75.1">PD2</text>
<text x="106.5" y="77.6">PB4/SPI1_MISO</text>
<text x="168.6" y="77.6">PB12/CAN2_RX</text>
<text x="173.6" y="75.1">PB14/LED2</text>
<text x="181" y="72.5">PC6</text>
<text x="233.6" y="72.5">PC7</text>
<text x="233.6" y="75.1">PB15/LED1</text>
<text x="233.6" y="77.6">PB13/CAN2_TX</text>
<text x="46.3" y="80.1">PB7</text>
<text x="46.3" y="82.7">PB8</text>
<text x="106.5" y="82.7">PH3-BOOT0</text>
<text x="106.5" y="80.1">PB6/SPI1_NSS</text>
<text x="168.7" y="80.1">PB10/I2C2_SCL</text>
<text x="174.7" y="82.7">PB1/KEY2</text>
<text x="233.6" y="82.7">PB2-BOOT1</text>
<text x="233.6" y="80.1">PB11/I2C2_SDA</text>
<text x="36.2" y="85.3">PI1/CAN1_TX</text>
<text x="45.4" y="87.8">PA11</text>
<text x="106.5" y="87.8">PA12</text>
<text x="106.5" y="85.3">PB9</text>
<text x="181" y="85.3">PC5</text>
<text x="181.2" y="87.8">PA7</text>
<text x="233.6" y="87.8">PC4</text>
<text x="233.6" y="85.3">PB0/KEY1</text>
<text x="44.9" y="92.9">PC13</text>
<text x="44.9" y="95.4">PC15</text>
<text x="46.3" y="90.4">PA9</text>
<text x="106.5" y="90.4">PA10</text>
<text x="106.5" y="92.9">PA8</text>
<text x="106.5" y="95.4">PC14</text>
<text x="168.6" y="92.9">PA3/UART2_RX</text>
<text x="169.9" y="95.4">PA1/ADC1_IN1</text>
<text x="181.1" y="90.4">PA5</text>
<text x="233.6" y="92.9">PA4</text>
<text x="233.6" y="90.4">PA6</text>
<text x="233.6" y="95.4">PA2/UART2_TX</text>
<text x="46.2" y="98">PH0</text>
<text x="46.5" y="100.5">PC1</text>
<text x="106.5" y="100.5">PC0</text>
<text x="106.5" y="98">PH1</text>
<text x="170.8" y="98">PI0/CAN1_RX</text>
<text x="181" y="100.5">PC2</text>
<text x="233.6" y="98">PA0</text>
<text x="233.6" y="100.5">PC3</text>
<text x="58.2" y="111.9">GND</text>
<text x="86.2" y="111.9">GND</text>
<text x="193" y="111.9">GND</text>
<text x="221" y="111.9">GND</text>
<text x="73.5" y="134.8">GND</text>
<text x="205.8" y="134.8">GND</text>
</g>
<g font-size="2.3" fill="#00f">
<text x="190.4" y="190.7">A4</text>
<text x="206.7" y="190.7">1.0</text>
<text x="208.2" y="188.2">Mini-F5287-OB</text>
<text x="231.1" y="190.7">Li Hongpeng</text>
<text x="192.4" y="195.8">2023.11.13</text>
<text x="193.7" y="193.2">7</text>
<text x="201.3" y="193.2">7</text>
<text x="231.1" y="193.2">Li Hongpeng</text>
<text x="231.1" y="195.8">Chen Do</text>
</g>
<g font-size="2.1" fill="#000080">
<text x="63.2" y="57.3">P7</text>
<text x="198.1" y="57.3">P8</text>
<text x="78.5" y="122.1">P9</text>
<text x="210.8" y="122.1">P10</text>
</g>
<g font-size="2.1">
<text x="67.7" y="63.7">1</text>
<text x="80.6" y="63.7">2</text>
<text x="202.6" y="63.7">1</text>
<text x="215.4" y="63.7">2</text>
<text x="67.6" y="71.3">7</text>
<text x="67.7" y="66.3">3</text>
<text x="67.7" y="68.8">5</text>
<text x="80.6" y="68.8">6</text>
<text x="80.6" y="66.3">4</text>
<text x="80.6" y="71.3">8</text>
<text x="202.4" y="71.3">7</text>
<text x="202.5" y="66.3">3</text>
<text x="202.5" y="68.8">5</text>
<text x="215.4" y="68.8">6</text>
<text x="215.4" y="66.3">4</text>
<text x="215.4" y="71.3">8</text>
<text x="66.4" y="76.4">11</text>
<text x="67.6" y="73.9">9</text>
<text x="80.6" y="73.9">10</text>
<text x="80.6" y="76.4">12</text>
<text x="201.2" y="76.4">11</text>
<text x="202.5" y="73.9">9</text>
<text x="215.4" y="73.9">10</text>
<text x="215.4" y="76.4">12</text>
<text x="66.3" y="78.9">13</text>
<text x="66.3" y="81.5">15</text>
<text x="80.6" y="78.9">14</text>
<text x="80.6" y="81.5">16</text>
<text x="201.1" y="78.9">13</text>
<text x="201.1" y="81.5">15</text>
<text x="215.4" y="78.9">14</text>
<text x="215.4" y="81.5">16</text>
<text x="66.3" y="84">17</text>
<text x="66.3" y="86.6">19</text>
<text x="66.4" y="89.1">21</text>
<text x="80.6" y="84">18</text>
<text x="80.6" y="86.6">20</text>
<text x="80.6" y="89.1">22</text>
<text x="201.1" y="84">17</text>
<text x="201.1" y="86.6">19</text>
<text x="201.2" y="89.1">21</text>
<text x="215.4" y="84">18</text>
<text x="215.4" y="86.6">20</text>
<text x="215.4" y="89.1">22</text>
<text x="66.3" y="91.6">23</text>
<text x="66.3" y="94.2">25</text>
<text x="80.6" y="91.6">24</text>
<text x="80.6" y="94.2">26</text>
<text x="201.1" y="91.6">23</text>
<text x="201.1" y="94.2">25</text>
<text x="215.4" y="91.6">24</text>
<text x="215.4" y="94.2">26</text>
<text x="66.3" y="96.7">27</text>
<text x="66.3" y="99.2">29</text>
<text x="66.4" y="101.8">31</text>
<text x="80.6" y="96.7">28</text>
<text x="80.6" y="99.2">30</text>
<text x="80.6" y="101.8">32</text>
<text x="201.1" y="96.7">27</text>
<text x="201.1" y="99.2">29</text>
<text x="201.2" y="101.8">31</text>
<text x="215.4" y="96.7">28</text>
<text x="215.4" y="99.2">30</text>
<text x="215.4" y="101.8">32</text>
</g>
</svg>
